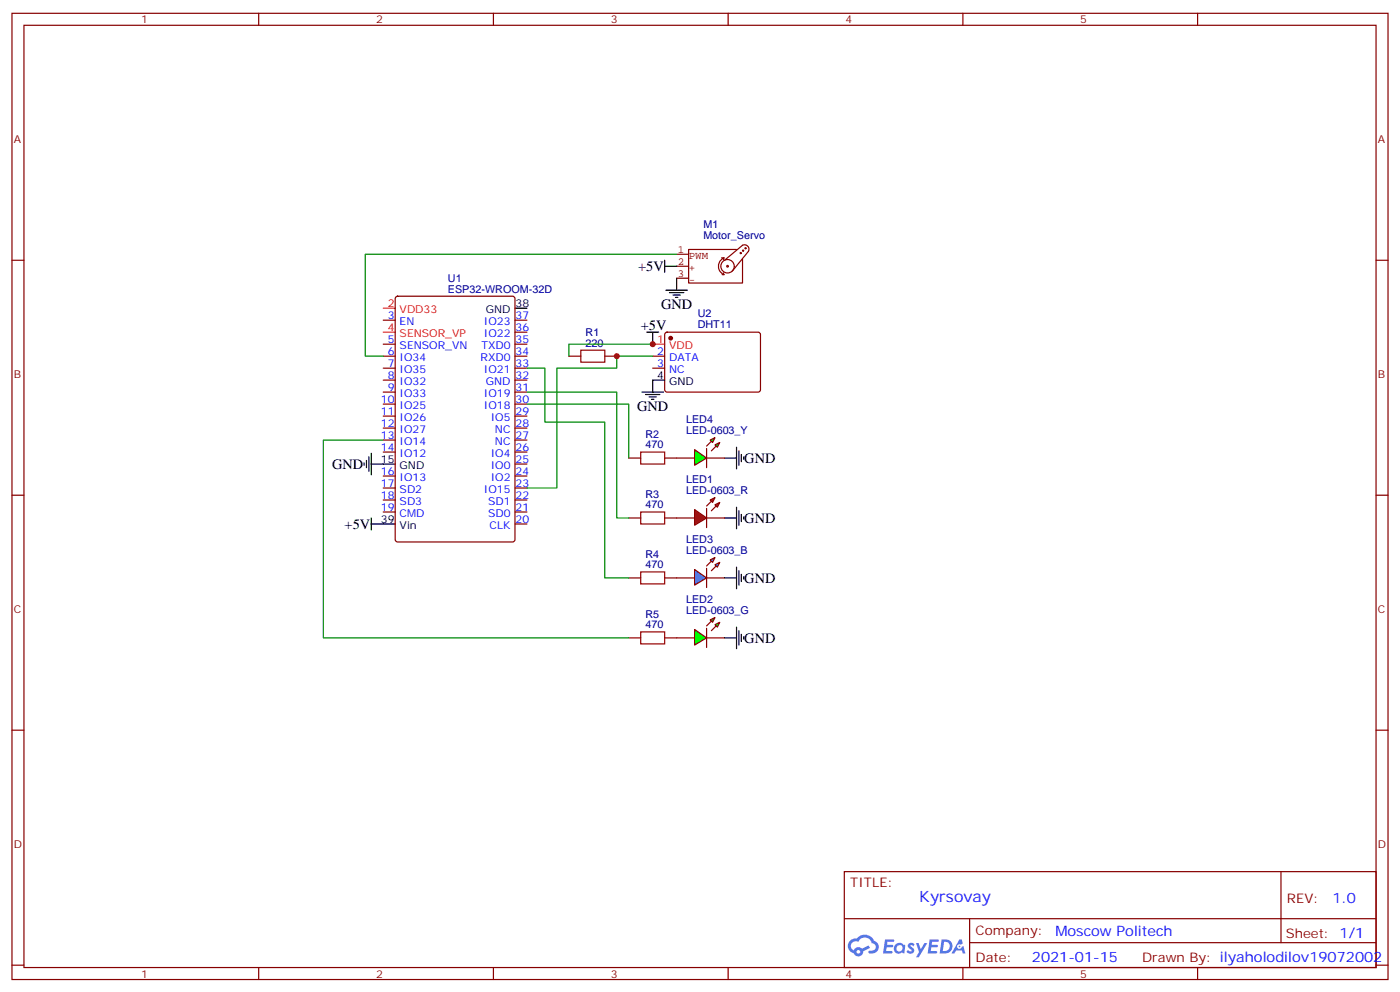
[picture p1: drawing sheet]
<svg xmlns="http://www.w3.org/2000/svg" width="412mm" height="292mm" viewBox="0 0 412 292" stroke-linecap="round" stroke-linejoin="round" font-family="sans-serif">
<g fill="none" stroke="#870000" stroke-width=".35">
<path d="M3.5 3.9h405.4v284.4h-405.4zM7.1 7.4h398.2v277.3h-398.2zM76.2 3.9v3.5M145.3 3.9v3.5M214.5 3.9v3.5M283.6 3.9v3.5M352.8 3.9v3.5M3.5 76.6h3.6M405.3 76.6h3.6M3.5 145.7h3.6M405.3 145.7h3.6M3.5 214.9h3.6"/>
<path d="M405.3 214.9h3.6M248.7 256.5h156.6v28.2h-156.6zM377.3 256.5v20.9M248.7 270.4h156.5M285.6 277.4h119.6M285.6 270.4v14.1M3.5 284h3.6M76.2 284.7v3.6M145.3 284.7v3.6M214.5 284.7v3.6M283.6 284.7v3.6M352.8 284.7v3.6"/>
<path d="M405.3 284h3.6"/>
</g>
<g fill="#5487ff">
<path d="M267.7 277.7a1.22 1.22 0 0 1 1.7 .2l-.4 .6a.47 .47 0 0 0-.3-.4 .47 .47 0 0 0-.5 .2l.1 .2a1.14 1.14 0 0 1 .8 1.8 1.14 1.14 0 0 1-1.9 0l-.2-.2 .5-.6 .7 .5a.29 .29 0 0 0 .3-.3 .29 .29 0 0 0-.2-.3 1.04 1.04 0 0 1-.6-1.7z"/>
<path d="M260.7 276.4h2.4l.3 .2-.2 .5-1.8 .1-.1 .8h1.5l.3 .4-.3 .4h-1.6l-.2 1.1h1.7l.2 .3-.2 .3-2.6 .1z"/>
<path d="M273.8 276.4h2.4l.3 .2-.1 .5-1.8 .1-.2 .8h1.6l.3 .4-.4 .4h-1.6l-.1 1.1h1.7l.2 .3-.2 .3-2.6 .1z"/>
<path d="M282.6 276.4h.7l.3 1.3-.6 .3a.69 .69 0 0 0-1 .3 .69 .69 0 0 0 .4 .9 .69 .69 0 0 0 .9-.6l.5-.2 .6 2.2h-.8l-.2-.9h-1.8l-.5 .9h-.8z"/>
<path d="M269.8 277.5h.8l.6 1.8 1.1-1.8h.9l-2.6 4.2h-.8l.9-1.5z"/>
<path d="M277.4 276.4l-.6 4.2h1.3a2.11 2.11 0 0 0 2.5-2.1 2.11 2.11 0 0 0-2.5-2.1zM278.1 277.2a1.39 1.39 0 0 1 1.7 1.4 1.39 1.39 0 0 1-1.8 1.3h-.3z"/>
<path d="M263.7 278.1a1.54 1.54 0 0 0-.1 2.1 1.54 1.54 0 0 0 2.2 .1l.6 .3 .3-2.3-.2-.3h-.4a1.49 1.49 0 0 0-2.4 .1zM264 279.1a.94 .94 0 0 1 1.8 0 .94 .94 0 0 1-1.8 0z"/>
<path d="M250.4 276.8a2.18 2.18 0 0 0 1.1 3.7 1.44 1.44 0 0 0 1.6 .9 1.44 1.44 0 0 0 1.2-1.4l2-1-.5-.8-1.9 1a1.47 1.47 0 0 0-2.4 .4 1.39 1.39 0 0 1-.7-1.9 1.39 1.39 0 0 1 2-.5 2.12 2.12 0 0 1 2.2-1.3 2.12 2.12 0 0 1 1.9 1.7 1.14 1.14 0 0 1 1.1 1.4 1.14 1.14 0 0 1-1.7 .7 .43 .43 0 0 0-.5 .4 .43 .43 0 0 0 .4 .5 1.98 1.98 0 0 0 2.5-1.2 1.98 1.98 0 0 0-1.2-2.6 3.1 3.1 0 0 0-5.3-.6l-.9 .1zM252.3 280.1a.55 .55 0 0 1 1.1 0 .55 .55 0 0 1-1.1 0z"/>
<circle cx="282.6" cy="278.5" r=".26"/>
</g>
<path d="M151.7 90.7h3.5M192.3 111.9h3.5M112.9 136.6h3.5M112.9 154.2h3.5" fill="none" stroke="#000" stroke-width=".35"/>
<g fill="none" stroke="#870000" stroke-width=".35">
<path d="M112.9 94.2h3.5M116.7 87.4l.4-.2h33.9l.6 .4 .1 71.2-.5 .6-34.1 .1-.6-.5-.1-71.1zM151.7 94.2h3.5M151.7 97.8h3.5M196 98l.5-.2h27.1l.4 .7-.1 16.5-.6 .4-27.1-.1-.4-.6v-16.2zM112.9 101.3h3.5M112.9 104.8h3.5M112.9 108.3h3.5M112.9 111.9h3.5M112.9 115.4h3.5M112.9 118.9h3.5M151.7 101.3h3.5"/>
<path d="M151.7 104.8h3.5M151.7 108.3h3.5M151.7 111.9h3.5M151.7 115.4h3.5M151.7 118.9h3.5M192.3 104.8h3.5M192.3 108.3h3.5M112.9 122.4h3.5M112.9 126h3.5M112.9 129.5h3.5M112.9 133h3.5M151.7 122.4h3.5"/>
<path d="M151.7 126h3.5M151.7 129.5h3.5M151.7 133h3.5M151.7 136.6h3.5M112.9 140.1h3.5M112.9 143.6h3.5M112.9 147.1h3.5M112.9 150.7h3.5M151.7 140.1h3.5M151.7 143.6h3.5M151.7 147.1h3.5M151.7 150.7h3.5"/>
<path d="M151.7 154.2h3.5"/>
</g>
<path d="M112.9 97.8h3.5M112.9 90.7h3.5M192.3 101.3h3.5" fill="none" stroke="#f00" stroke-width=".35"/>
<g fill="none" stroke="#850000" stroke-width=".35">
<path d="M199.3 74.8h3.5M199.3 78.4h3.5M212.5 75.9h.8M213.3 75.9l-.2 .5M213.3 75.9a2.68 2.68 0 0 0-1.7 2.5 2.68 2.68 0 0 0 1.7 2.4M213.4 76.6l5.3-4.4a1.31 1.31 0 0 1 1.5 .2 1.31 1.31 0 0 1 .3 1.5l-4.8 5.9M214.6 78.4l-.3-.3-.2 .3 .4 .1M216.3 78.4a1.98 1.98 0 0 0-2.9-1.8 1.98 1.98 0 0 0-.2 3.4 1.98 1.98 0 0 0 3.1-1.5M217 73.4h-14.2v9.9h15.9v-7.1M218.4 74.5l-.2-.2-.2 .2 .3 .1M219.1 73.8l-.2-.2-.2 .2 .3 .1M219.8 73.1l-.2-.2-.2 .2 .3 .1"/>
<path d="M199.3 81.9h3.5M212.7 80.8h.6M213.1 80.3l.2 .5"/>
</g>
<circle cx="197.6" cy="99.5" r=".53" fill="#870000" stroke="#870000" stroke-width=".35"/>
<g fill="#f00" stroke="#870000" stroke-width=".35">
<path d="M204.6 150l3.5 2.4-3.5 2.2z"/>
<path d="M208.1 149.6v5.7z"/>
</g>
<g fill="#870000" stroke="#870000" stroke-width=".35">
<path d="M208.1 148.9l1.4-1.4z"/>
<path d="M209.5 150.3l1.5-1.4z"/>
</g>
<g fill="#f00" stroke="#870000" stroke-width=".35">
<path d="M209.2 147.1l1.4-.7-.7 1.4z"/>
<path d="M210.6 148.6l1.4-.8-.7 1.5z"/>
</g>
<path d="M199.3 152.4h5.3M208.1 152.4h5.3M199.3 187.7h5.3M208.1 187.7h5.3" fill="none" stroke="#870000" stroke-width=".35"/>
<g fill="#0f0" stroke="#870000" stroke-width=".35">
<path d="M210.6 183.8l1.4-.7-.7 1.4z"/>
<path d="M209.2 182.4l1.4-.7-.7 1.4z"/>
</g>
<g fill="#870000" stroke="#870000" stroke-width=".35">
<path d="M209.5 185.6l1.5-1.4z"/>
<path d="M208.1 184.2l1.4-1.4z"/>
</g>
<path d="M208.1 184.9v5.6z" fill="#f00" stroke="#870000" stroke-width=".35"/>
<path d="M204.6 185.2l3.5 2.5-3.5 2.1z" fill="#0f0" stroke="#870000" stroke-width=".35"/>
<path d="M204.6 167.6l3.5 2.5-3.5 2.1z" fill="#09f" stroke="#870000" stroke-width=".35"/>
<path d="M208.1 167.3v5.6z" fill="#f00" stroke="#870000" stroke-width=".35"/>
<g fill="#870000" stroke="#870000" stroke-width=".35">
<path d="M208.1 166.5l1.4-1.4z"/>
<path d="M209.5 168l1.5-1.5z"/>
</g>
<g fill="#09f" stroke="#870000" stroke-width=".35">
<path d="M209.2 164.8l1.4-.7-.7 1.4z"/>
<path d="M210.6 166.2l1.4-.7-.7 1.4z"/>
</g>
<path d="M199.3 134.8h5.3M208.1 134.8h5.3M199.3 170.1h5.3M208.1 170.1h5.3" fill="none" stroke="#870000" stroke-width=".35"/>
<g fill="#0f0" stroke="#870000" stroke-width=".35">
<path d="M210.6 130.9l1.4-.7-.7 1.4z"/>
<path d="M209.2 129.5l1.4-.7-.7 1.4z"/>
</g>
<g fill="#870000" stroke="#870000" stroke-width=".35">
<path d="M211 131.3l-1.5 1.4z"/>
<path d="M208.1 131.3l1.4-1.4z"/>
</g>
<path d="M208.1 132v5.6z" fill="#f00" stroke="#870000" stroke-width=".35"/>
<path d="M204.6 132.3l3.5 2.5-3.5 2.1z" fill="#0f0" stroke="#870000" stroke-width=".35"/>
<g fill="none" stroke="#000" stroke-width=".35">
<path d="M195.8 78.4h3.5M195.8 76.6v3.5M190.5 97.8h3.5M192.3 97.8v3.5M196.1 85.4h6.4M197.2 86.1h4.2M198.3 86.8h2.1M199 87.5h.7M199.3 81.9v3.5M189.1 115.4h6.3M190.1 116.1h4.3M191.2 116.8h2.1"/>
<path d="M191.9 117.5h.7M192.3 111.9v3.5M107.2 136.2v.7M107.9 135.5v2.1M108.7 134.4v4.3M109.4 136.6h3.5M109.4 133.4v6.3M213.4 134.8h3.6M217 131.6v6.4M217.7 132.7v4.2M218.4 133.7v2.2M219.1 134.4v.7"/>
<path d="M109.4 152.4v3.6M109.4 154.2h3.5M213.4 152.4h3.6M217 149.3v6.3M217.7 150.3v4.3M218.4 151.4v2.1M219.1 152.1v.7M213.4 170.1h3.6M217 166.9v6.3M217.7 168v4.2M218.4 169v2.1M219.1 169.7v.7"/>
<path d="M213.4 187.7h3.6M217 184.5v6.4M217.7 185.6v4.2M218.4 186.7v2.1M219.1 187.4v.7"/>
</g>
<path d="M171.1 103h7.1v3.6h-7.1zM188.7 133h7.1v3.6h-7.1zM188.7 150.7h7.1v3.5h-7.1zM188.7 168.3h7.1v3.5h-7.1zM188.7 185.9h7.1v3.6h-7.1z" fill="none" stroke="#a10000" stroke-width=".35"/>
<path d="M167.6 104.8h3.5M178.2 104.8h3.5M185.2 134.8h3.5M195.8 134.8h3.5M185.2 152.4h3.5M195.8 152.4h3.5M185.2 170.1h3.5M195.8 170.1h3.5M185.2 187.7h3.5M195.8 187.7h3.5" fill="none" stroke="#870000" stroke-width=".35"/>
<path d="M199.3 74.8h-91.7v30h5.3M155.2 118.9h30v15.9M155.2 115.4h26.5v37h3.5M155.2 108.3h5.3v15.9h17.7v45.9h7M192.3 101.3h-24.7v3.5M192.3 104.8h-10.6v3.5h-17.7v35.3h-8.8M112.9 129.5h-17.7v58.2h90" fill="none" stroke="#008700" stroke-width=".35"/>
<g fill="#c00">
<circle cx="192.3" cy="101.3" r=".88"/>
<circle cx="181.7" cy="104.8" r=".88"/>
</g>
<text font-size="4.6" fill="#00f" x="270.8" y="265.5">Kyrsovay</text>
<g font-size="4.2">
<text x="187.9" y="79.8">+5V</text>
<text x="194.7" y="91.1">GND</text>
<text x="188.7" y="97">+5V</text>
<text x="187.7" y="121">GND</text>
<text x="97.8" y="138">GND</text>
<text x="219.3" y="136.3">GND</text>
<text x="101.5" y="155.7">+5V</text>
<text x="219.3" y="153.9">GND</text>
<text x="219.3" y="171.5">GND</text>
<text x="219.3" y="189.2">GND</text>
</g>
<g font-size="4.2" fill="#00f">
<text x="392.5" y="265.8">1.0</text>
<text x="310.9" y="275.3">Moscow Politech</text>
<text x="304" y="283.1">2021-01-15</text>
</g>
<g font-size="3.9" fill="#800">
<text x="250.5" y="261.1">TITLE:</text>
<text x="379.1" y="265.8">REV:</text>
<text x="287.4" y="275.3">Company:</text>
<text x="378.7" y="275.9">Sheet: 1/1</text>
<text x="287.4" y="283">Date:</text>
<text x="336.4" y="283.1">Drawn By: ilyaholodilov19072002</text>
</g>
<g font-size="3.2" fill="#800">
<text x="41.6" y="6.9">1</text>
<text x="110.8" y="6.9">2</text>
<text x="179.9" y="6.9">3</text>
<text x="249.1" y="6.9">4</text>
<text x="318.2" y="6.9">5</text>
<text x="4.1" y="42">A</text>
<text x="405.9" y="42">A</text>
<text x="4.1" y="111.2">B</text>
<text x="405.9" y="111.2">B</text>
<text x="4.1" y="180.3">C</text>
<text x="405.9" y="180.3">C</text>
<text x="4.1" y="249.4">D</text>
<text x="405.9" y="249.4">D</text>
<text x="41.6" y="287.7">1</text>
<text x="110.8" y="287.7">2</text>
<text x="179.9" y="287.7">3</text>
<text x="249.1" y="287.7">4</text>
<text x="318.2" y="287.7">5</text>
</g>
<g font-size="3.2" fill="#000080">
<text x="207.2" y="70.4">Motor_Servo</text>
<text x="207.2" y="67.1">M1</text>
<text x="131.9" y="83.1">U1</text>
<text x="131.9" y="86.1">ESP32-WROOM-32D</text>
<text x="205.5" y="93.2">U2</text>
<text x="172.5" y="102">220</text>
<text x="172.5" y="98.8">R1</text>
<text x="205.5" y="96.5">DHT11</text>
<text x="202.1" y="124.4">LED4</text>
<text x="190.2" y="132">470</text>
<text x="190.2" y="128.8">R2</text>
<text x="202.1" y="127.7">LED-0603_Y</text>
<text x="202.1" y="142.1">LED1</text>
<text x="190.2" y="149.6">470</text>
<text x="190.2" y="146.5">R3</text>
<text x="202.1" y="145.4">LED-0603_R</text>
<text x="202.1" y="159.7">LED3</text>
<text x="190.2" y="167.3">470</text>
<text x="190.2" y="164.1">R4</text>
<text x="202.1" y="163">LED-0603_B</text>
<text x="202.1" y="177.3">LED2</text>
<text x="190.2" y="184.9">470</text>
<text x="190.2" y="181.7">R5</text>
<text x="202.1" y="180.7">LED-0603_G</text>
</g>
<g font-size="3.2" fill="#840000">
<text x="199.7" y="74.5">1</text>
<text x="199.7" y="78">2</text>
<text x="202.9" y="76.3">PWM</text>
<text x="199.7" y="81.5">3</text>
<text x="202.9" y="79.9">+</text>
<text x="202.9" y="83.4">-</text>
</g>
<g font-size="3.2" fill="#00f">
<text x="114.2" y="93.9">3</text>
<text x="117.7" y="95.6">EN</text>
<text x="142.5" y="95.6">IO23</text>
<text x="151.9" y="93.9">37</text>
<text x="114.2" y="100.9">5</text>
<text x="142.5" y="99.2">IO22</text>
<text x="151.9" y="97.4">36</text>
<text x="151.9" y="100.9">35</text>
<text x="114.2" y="108">7</text>
<text x="114.2" y="104.5">6</text>
<text x="117.7" y="106.2">IO34</text>
<text x="117.7" y="102.7">SENSOR_VN</text>
<text x="141.5" y="106.2">RXD0</text>
<text x="141.8" y="102.7">TXD0</text>
<text x="151.9" y="104.5">34</text>
<text x="151.9" y="108">33</text>
<text x="193.6" y="104.5">2</text>
<text x="193.6" y="108">3</text>
<text x="197.1" y="106.2">DATA</text>
<text x="114.2" y="111.5">8</text>
<text x="117.7" y="113.3">IO32</text>
<text x="117.7" y="109.7">IO35</text>
<text x="142.5" y="109.7">IO21</text>
<text x="143.1" y="113.3">GND</text>
<text x="151.9" y="111.5">32</text>
<text x="197.1" y="109.7">NC</text>
<text x="112.2" y="118.6">10</text>
<text x="114.2" y="115">9</text>
<text x="117.7" y="116.8">IO33</text>
<text x="142.5" y="116.8">IO19</text>
<text x="151.9" y="115">31</text>
<text x="151.9" y="118.6">30</text>
<text x="112.2" y="125.6">12</text>
<text x="112.2" y="122.1">11</text>
<text x="117.7" y="123.9">IO26</text>
<text x="117.7" y="120.3">IO25</text>
<text x="142.5" y="120.3">IO18</text>
<text x="144.5" y="123.9">IO5</text>
<text x="151.9" y="122.1">29</text>
<text x="151.9" y="125.6">28</text>
<text x="112.2" y="129.2">13</text>
<text x="117.7" y="130.9">IO14</text>
<text x="117.7" y="127.4">IO27</text>
<text x="145.8" y="127.4">NC</text>
<text x="145.8" y="130.9">NC</text>
<text x="151.9" y="129.2">27</text>
<text x="112.2" y="132.7">14</text>
<text x="117.7" y="134.4">IO12</text>
<text x="144.5" y="134.4">IO4</text>
<text x="144.5" y="138">IO0</text>
<text x="151.9" y="132.7">26</text>
<text x="151.9" y="136.2">25</text>
<text x="112.2" y="143.3">17</text>
<text x="112.2" y="139.7">16</text>
<text x="117.7" y="141.5">IO13</text>
<text x="144.5" y="141.5">IO2</text>
<text x="151.9" y="139.7">24</text>
<text x="151.9" y="143.3">23</text>
<text x="112.2" y="146.8">18</text>
<text x="117.7" y="148.6">SD3</text>
<text x="117.7" y="145">SD2</text>
<text x="142.5" y="145">IO15</text>
<text x="143.8" y="148.6">SD1</text>
<text x="151.9" y="146.8">22</text>
<text x="112.2" y="150.3">19</text>
<text x="117.7" y="152.1">CMD</text>
<text x="143.8" y="152.1">SD0</text>
<text x="144.2" y="155.6">CLK</text>
<text x="151.9" y="150.3">21</text>
<text x="151.9" y="153.8">20</text>
</g>
<g font-size="3.2" fill="#f00">
<text x="114.2" y="90.3">2</text>
<text x="117.7" y="92.1">VDD33</text>
<text x="114.2" y="97.4">4</text>
<text x="117.7" y="99.2">SENSOR_VP</text>
<text x="193.6" y="100.9">1</text>
<text x="197.1" y="102.7">VDD</text>
</g>
<g font-size="3.2">
<text x="143.1" y="92.1">GND</text>
<text x="151.9" y="90.3">38</text>
<text x="193.6" y="111.5">4</text>
<text x="197.1" y="113.3">GND</text>
<text x="112.2" y="136.2">15</text>
<text x="117.7" y="138">GND</text>
<text x="112.2" y="153.8">39</text>
<text x="117.7" y="155.6">Vin</text>
</g>
</svg>
